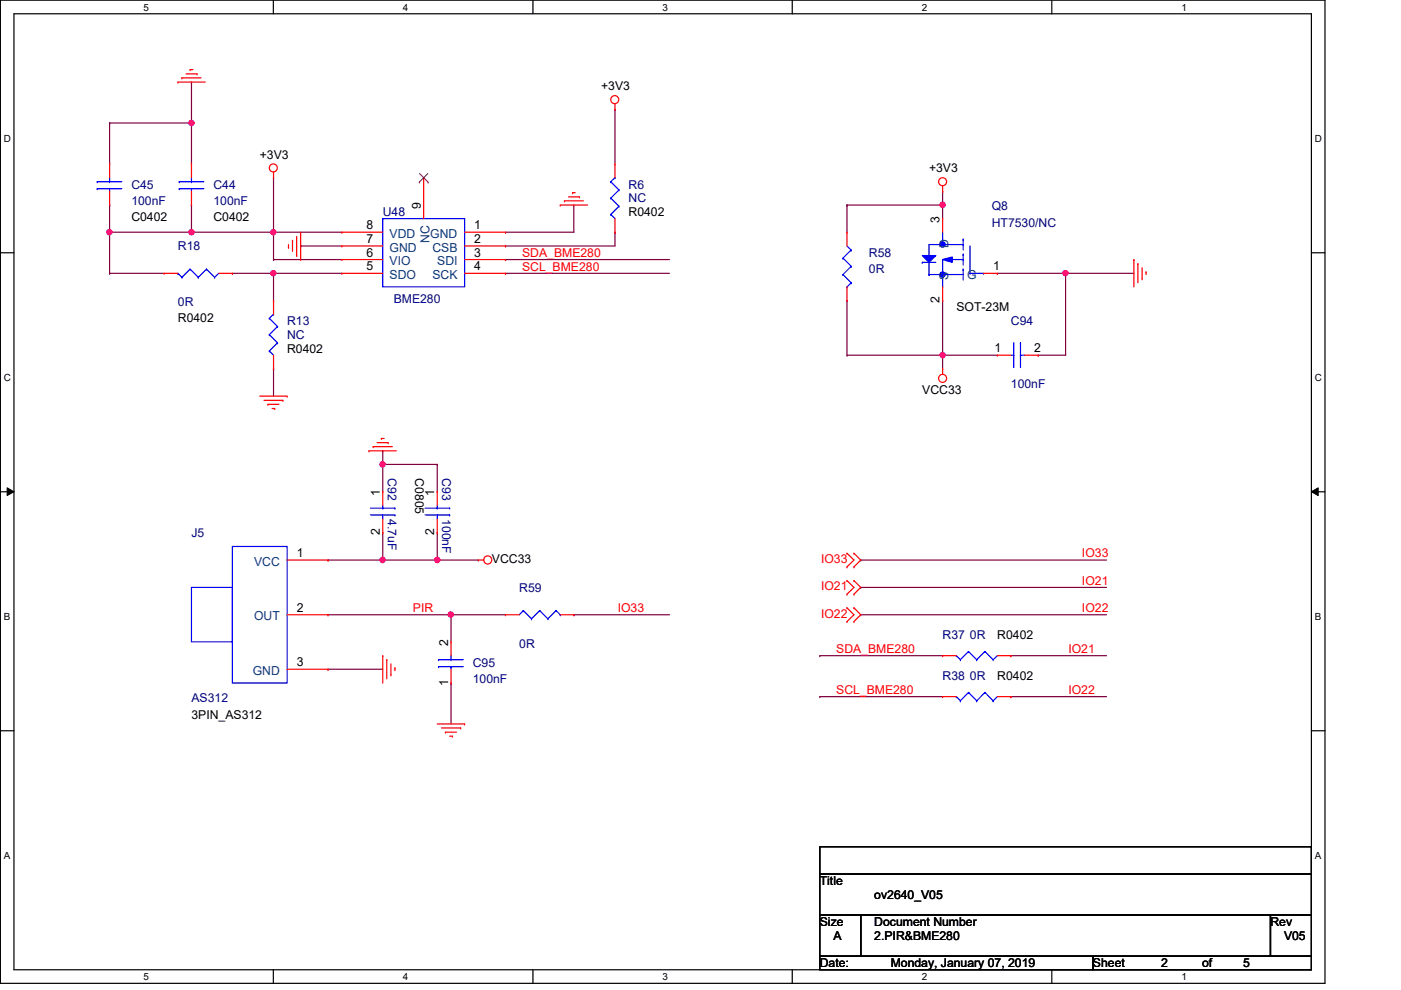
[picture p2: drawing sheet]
<svg xmlns="http://www.w3.org/2000/svg" width="297mm" height="210mm" viewBox="0 0 297 210" stroke-linecap="round" stroke-linejoin="round" font-family="sans-serif">
<path d="M.1 0h280.8v208.5h-280.8zM3 2.9h275v202.7h-275z" fill="none" stroke="#000" stroke-width=".25"/>
<g fill="#fff">
<path d="M30.4 .3h1.2v2.4h-1.2z"/>
<path d="M30.4 205.9h1.2v2.3h-1.2z"/>
</g>
<path d="M58 0v2.9M58 205.6v2.9" fill="none" stroke="#000" stroke-width=".25"/>
<g fill="#fff">
<path d="M85.4 .3h1.2v2.4h-1.2z"/>
<path d="M85.4 205.9h1.2v2.3h-1.2z"/>
</g>
<path d="M113 0v2.9M113 205.6v2.9" fill="none" stroke="#000" stroke-width=".25"/>
<g fill="#fff">
<path d="M140.5 .3h1.1v2.4h-1.1z"/>
<path d="M140.5 205.9h1.1v2.3h-1.1z"/>
</g>
<path d="M168 0v2.9M168 205.6v2.9" fill="none" stroke="#000" stroke-width=".25"/>
<g fill="#fff">
<path d="M195.4 .3h1.2v2.4h-1.2z"/>
<path d="M195.4 205.9h1.2v2.3h-1.2z"/>
</g>
<path d="M223 0v2.9M223 205.6v2.9" fill="none" stroke="#000" stroke-width=".25"/>
<g fill="#fff">
<path d="M250.5 .3h1.1v2.4h-1.1z"/>
<path d="M250.5 205.9h1.1v2.3h-1.1z"/>
<path d="M.8 28.2h1.5v2.4h-1.5z"/>
<path d="M278.8 28.2h1.4v2.4h-1.4z"/>
<path d="M.8 78.9h1.5v2.3h-1.5z"/>
<path d="M278.8 78.9h1.4v2.3h-1.4z"/>
</g>
<path d="M.1 53.6h2.9M278 53.6h2.9" fill="none" stroke="#000" stroke-width=".25"/>
<g fill="#fff">
<path d="M.8 129.6h1.4v2.3h-1.4z"/>
<path d="M278.8 129.6h1.3v2.3h-1.3z"/>
</g>
<path d="M.1 104.3h2.9M278 104.3h2.9" fill="none" stroke="#000" stroke-width=".25"/>
<path d="M1.5 103.4l1.5 .9-1.5 .8zM278 104.3l1.5-.9v1.7z" fill="#000"/>
<path d="M1.5 103.4l1.5 .9-1.5 .8zM278 104.3l1.5-.9v1.7z" fill="none" stroke="#000" stroke-width=".21"/>
<g fill="#fff">
<path d="M.8 180.3h1.4v2.3h-1.4z"/>
<path d="M278.8 180.3h1.3v2.3h-1.3z"/>
</g>
<path d="M.1 154.9h2.9M278 154.9h2.9" fill="none" stroke="#000" stroke-width=".25"/>
<g fill="none" stroke="#7f003f" stroke-width=".25">
<path d="M58 37.7h.1M58 37.7v11.5M130.4 23.2h.1M130.4 23.2v11.6M58 49.2h.1M58 49.2h14.5M107.2 52.2h.1M107.2 49.2h.1M121.7 43.5h.1M121.7 43.5v5.7h-14.5M130.4 49.2h.1M130.4 49.2v3h-23.2"/>
<path d="M173.8 139h.1M173.8 139h26.1M214.3 139h.1M214.3 139h20.3M173.8 147.7h.1M173.8 147.7h26.1M214.3 147.7h.1M214.3 147.7h20.3"/>
</g>
<circle cx="57.9" cy="49.2" r=".56" fill="#f0f"/>
<circle cx="57.9" cy="49.2" r=".56" fill="none" stroke="#f0f" stroke-width=".25"/>
<path d="M58 55h.1M58 49.2h.1M58 58h.1M58 55h14.5M58 49.2v5.8M58 58h14.5M63.8 52.2h.1M63.8 52.2h8.7" fill="none" stroke="#7f003f" stroke-width=".25"/>
<circle cx="57.9" cy="57.9" r=".56" fill="#f0f"/>
<circle cx="57.9" cy="57.9" r=".56" fill="none" stroke="#f0f" stroke-width=".25"/>
<path d="M40.6 49.2h.1M40.6 49.2h17.4M49.3 58h.1M49.3 58h8.7M58 58h.1M58 58v5.7M58 78.2h.1M58 78.2v5.8" fill="none" stroke="#7f003f" stroke-width=".25"/>
<circle cx="40.6" cy="49.2" r=".56" fill="#f0f"/>
<circle cx="40.6" cy="49.2" r=".56" fill="none" stroke="#f0f" stroke-width=".25"/>
<path d="M40.6 26.1h.1M40.6 26.1v8.7M23.2 58h.1M23.2 43.5h.1M23.2 58h11.6M23.2 43.5v5.7M40.6 43.5h.1M40.6 43.5v5.7" fill="none" stroke="#7f003f" stroke-width=".25"/>
<circle cx="40.6" cy="26.1" r=".56" fill="#f0f"/>
<circle cx="40.6" cy="26.1" r=".56" fill="none" stroke="#f0f" stroke-width=".25"/>
<path d="M40.6 17.4h.1M40.6 17.4v8.7h-17.4M23.2 26.1h.1M23.2 26.1v8.7M23.2 49.2h.1M23.2 49.2v8.8M23.2 49.2h17.4M107.2 58h.1M107.2 55h.1M107.2 58h34.7M107.2 55h34.7" fill="none" stroke="#7f003f" stroke-width=".25"/>
<circle cx="23.2" cy="49.2" r=".56" fill="#f0f"/>
<circle cx="23.2" cy="49.2" r=".56" fill="none" stroke="#f0f" stroke-width=".25"/>
<path d="M69.6 118.7h.1M81.1 112.9h.1M81.1 112.9v5.8h-11.5M92.7 118.7h.1M92.7 118.7h8.7" fill="none" stroke="#7f003f" stroke-width=".25"/>
<circle cx="92.7" cy="118.7" r=".56" fill="#f0f"/>
<circle cx="92.7" cy="118.7" r=".56" fill="none" stroke="#f0f" stroke-width=".25"/>
<path d="M81.1 98.5h.1M81.1 98.5v5.8M92.7 112.9h.1M92.7 112.9v5.8" fill="none" stroke="#7f003f" stroke-width=".25"/>
<circle cx="81.1" cy="98.5" r=".56" fill="#f0f"/>
<circle cx="81.1" cy="98.5" r=".56" fill="none" stroke="#f0f" stroke-width=".25"/>
<path d="M81.1 98.5h.1M81.1 98.5h11.6M92.7 98.5h.1M92.7 98.5v5.8M95.6 130.3h.1M95.6 130.3h11.6" fill="none" stroke="#7f003f" stroke-width=".25"/>
<circle cx="95.6" cy="130.3" r=".56" fill="#f0f"/>
<circle cx="95.6" cy="130.3" r=".56" fill="none" stroke="#f0f" stroke-width=".25"/>
<path d="M81.1 95.6h.1M81.1 95.6v2.9M81.1 118.7h.1M81.1 118.7h11.6M69.6 141.9h.1M69.6 141.9h11.5" fill="none" stroke="#7f003f" stroke-width=".25"/>
<circle cx="81.1" cy="118.7" r=".56" fill="#f0f"/>
<circle cx="81.1" cy="118.7" r=".56" fill="none" stroke="#f0f" stroke-width=".25"/>
<path d="M199.9 43.5h.1M199.9 43.5v2.9M225.9 58h.1M225.9 58h14.5" fill="none" stroke="#7f003f" stroke-width=".25"/>
<circle cx="225.9" cy="57.9" r=".56" fill="#f0f"/>
<circle cx="225.9" cy="57.9" r=".56" fill="none" stroke="#f0f" stroke-width=".25"/>
<path d="M199.9 75.3h.1M199.9 75.3v2.9" fill="none" stroke="#7f003f" stroke-width=".25"/>
<circle cx="199.8" cy="75.3" r=".56" fill="#f0f"/>
<circle cx="199.8" cy="75.3" r=".56" fill="none" stroke="#f0f" stroke-width=".25"/>
<path d="M179.6 43.5h.1M179.6 43.5v5.7M179.6 43.5h20.3" fill="none" stroke="#7f003f" stroke-width=".25"/>
<circle cx="199.8" cy="43.4" r=".56" fill="#f0f"/>
<circle cx="199.8" cy="43.4" r=".56" fill="none" stroke="#f0f" stroke-width=".25"/>
<g fill="none" stroke="#7f003f" stroke-width=".25">
<path d="M199.9 40.6h.1M199.9 40.6v2.9M211.5 58h.1M211.5 58h14.4M225.9 58h.1M225.9 58v17.3h-5.8M179.6 63.7h.1M179.6 75.3h.1M179.6 63.7v11.6M179.6 75.3h31.9M199.9 75.3h.1M199.9 63.7h.1"/>
<path d="M199.9 63.7v11.6M220.1 75.3h.1M182.5 118.7h.1M182.5 118.7h52.1M69.6 130.3h.1M69.6 130.3h26M95.6 130.3h.1M95.6 130.3v5.8M121.7 130.3h.1M121.7 130.3h20.2M182.5 124.5h.1M182.5 130.3h.1"/>
<path d="M182.5 130.3h52.1M182.5 124.5h52.1M95.6 144.8h.1M95.6 144.8v8.7"/>
</g>
<g fill="none" stroke="#f00" stroke-width=".25">
<path d="M37.7 17.4h.1M37.7 17.4h5.8M38.6 16.5h.1M38.6 16.5h4M39.5 15.7h2.3M40.3 14.8h.1M40.3 14.8h.6M41.8 15.7h.1M23.2 34.8h.1M23.2 34.8v2.9M40.6 34.8h.1M40.6 34.8v2.9"/>
<path d="M58 37.7h.1M58 36.5v1.2M130.4 23.2h.1M130.4 34.8h.1M130.4 22v1.2M130.4 34.8v2.9M199.9 39.4v1.2M23.2 43.5h.1M23.2 40.6v2.9M40.6 43.5h.1M40.6 40.6v2.9M61.2 52.5h.1"/>
<path d="M61.2 51.9v.6M62 51h.1M62 51v2.3M62.9 54.2h.1M62.9 50.1v4.1M63.8 55h.1M63.8 49.2v5.8M118.8 43.5h.1M118.8 43.5h5.8M119.7 42.6h.1M119.7 42.6h4M120.5 41.7h2.3"/>
<path d="M121.4 40.9h.1M121.4 40.9h.6M122.8 41.7h.1M130.4 49.2h.1M130.4 46.4v2.8M179.6 49.2h.1M179.6 49.2v3M199.9 40.6h.1M240.4 55h.1M240.4 55v5.8M241.3 55.9h.1M241.3 55.9v4"/>
<path d="M242.1 59.1h.1M242.1 56.8v2.3M243 57.7h.1M243 57.7v.5M58 78.2h.1M58 63.7h.1M58 63.7v2.9M58 75.3v2.9M179.6 63.7h.1M179.6 60.8v2.9M199.9 78.2h.1M199.9 78.2v1.2"/>
<path d="M55.1 84h5.8M56 84.9h4M56.8 85.7h.1M56.8 85.7h2.3M57.7 86.6h.5M58.2 86.6h.1M60 84.9h.1M60.9 84h.1M78.2 95.6h.1M78.2 95.6h5.8M79.1 94.7h.1M79.1 94.7h4.1"/>
<path d="M80 93.9h2.3M80.9 93h.1M80.9 93h.5M82.3 93.9h.1M81.1 104.3h.1M81.1 112.9h.1M81.1 104.3v2.8M81.1 110.1v2.8M101.4 118.7h.1M101.4 118.7h1.2M179.6 117.3h.1M179.6 117.3l1.5 1.4-1.5 1.5"/>
<path d="M181.1 117.3h.1M181.1 117.3l1.4 1.4-1.4 1.5M81.1 139h.1M81.1 139v5.8M82 139.9h.1M82 139.9v4M95.6 136.1h.1M95.6 136.1v2.9M179.6 120.2h.1M179.6 123.1h.1M179.6 126h.1M179.6 128.9h.1"/>
<path d="M179.6 131.8h.1M179.6 123.1l1.5 1.4-1.5 1.5M179.6 128.9l1.5 1.4-1.5 1.5M181.1 120.2h.1M181.1 126h.1M181.1 123.1h.1M181.1 131.8h.1M181.1 128.9h.1M181.1 123.1l1.4 1.4-1.4 1.5M181.1 128.9l1.4 1.4-1.4 1.5M82.9 143.1h.1M82.9 140.8v2.3"/>
<path d="M83.7 141.6h.1M83.7 141.6v.6M92.7 153.5h5.8M93.6 154.3h4.1M94.4 155.2h.1M94.4 155.2h2.4M95.3 156.1h.6M95.6 144.8h.1M95.6 141.9v2.9M95.9 156.1h.1M97.7 154.3h.1M98.5 153.5h.1"/>
<path d="M199.9 147.7h.1M199.9 147.7h2.9M211.5 147.7h2.8M214.3 147.7h.1"/>
<circle cx="57.9" cy="35.6" r=".85"/>
<circle cx="130.3" cy="21.1" r=".85"/>
<circle cx="199.8" cy="38.5" r=".85"/>
<circle cx="199.8" cy="80.2" r=".85"/>
<circle cx="103.4" cy="118.7" r=".86"/>
</g>
<path d="M173.8 179.5h104.2v5.8h-104.2zM173.8 185.3h104.2v8.7h-104.2zM173.8 194h8.7v8.7h-8.7zM182.5 194h86.9v8.7h-86.9zM269.4 194h8.6v8.7h-8.6zM173.8 202.7h57.9v2.9h-57.9zM231.7 202.7h46.3v2.9h-46.3z" fill="none" stroke="#000" stroke-width=".25"/>
<g fill="none" stroke="#00f" stroke-width=".25">
<path d="M20.6 38.5h.1M20.6 38.5h5.2M23.2 38.5h.1M23.2 37.7v.8M38 38.5h.1M38 38.5h5.2M40.6 38.5h.1M40.6 37.7v.8M129.5 38.5h.1M129.5 38.5l1.7 1.8M130.4 37.7h.1M130.4 37.7l-.9 .8"/>
<path d="M20.6 40h.1M20.6 40h5.2M23.2 40h.1M23.2 40v.6M38 40h.1M38 40h5.2M40.6 40h.1M40.6 40v.6M129.5 45.5h.1M129.5 42h.1M129.5 45.5l.9 .9M129.5 42l1.7 1.7"/>
<path d="M131.2 43.7h.1M131.2 40.3h.1M131.2 43.7l-1.7 1.8M131.2 40.3l-1.7 1.7M178.7 54.7h.1M178.7 58.2h.1M178.7 54.7l1.8 1.8M178.7 58.2l1.8 1.7M179.6 52.2l.9 .8M180.5 53h.1M180.5 56.5h.1M180.5 59.9h.1"/>
<path d="M180.5 53l-1.8 1.7M180.5 56.5l-1.8 1.7M180.5 59.9l-.9 .9M195.5 55.6h.1M195.5 55.6h2.9M197 58.2h.1M197 54.2h.1M197 58.2h7.2M197 55.6v2.6M199.9 51.9h.1M199.9 49.2v2.7M199.9 55v5.8"/>
<path d="M201.3 55h2.9M204.2 57.1h.1M204.2 53.9h.1M204.2 50.7h.1M204.2 51.9h.1M204.2 55h.1M204.2 50.7v2.3M204.2 53.9v2.3M204.2 57.1v2.3M204.2 51.9h-7.2v2.3M205.7 58h.1M205.7 52.2v5.8"/>
<path d="M205.7 58h2.8M208.5 58h.1M57.1 74.4h.1M57.1 71h.1M57.1 67.5h.1M57.1 74.4l.9 .9M57.1 71l1.7 1.7M57.1 67.5l1.7 1.7M58 66.6h.1M58 66.6l-.9 .9M58.8 72.7h.1M58.8 69.2h.1"/>
<path d="M58.8 72.7l-1.7 1.7M58.8 69.2l-1.7 1.8M179.6 60.8h.1M199.9 60.8h.1M78.5 109.2h5.2M78.5 107.7h5.2M81.1 107.7h.1M81.1 109.2h.1M81.1 107.1v.6M81.1 109.2v.9M83.7 109.2h.1M83.7 107.7h.1"/>
<path d="M93 139.9h.1M93 139.9h5.2M95.6 139.9h.1M95.6 139v.9M93 141.4h.1M93 141.4h5.2M95.6 141.4h.1M95.6 141.4v.5M202.8 147.7h.1M202.8 147.7l.8 .9M203.6 148.6h.1M205.4 146.8h.1"/>
<path d="M205.4 146.8l1.7 1.8M205.4 146.8l-1.8 1.8M207.1 148.6h.1M208.8 146.8h.1M208.8 146.8l1.8 1.8M208.8 146.8l-1.7 1.8M210.6 148.6h.1M211.5 147.7l-.9 .9"/>
</g>
<path d="M195.5 54.2h2.9l-1.4 1.4z" fill="#00f"/>
<path d="M195.5 54.2h2.9l-1.4 1.4z" fill="none" stroke="#00f" stroke-width=".25"/>
<path d="M199.9 55l2-.5v1.1z" fill="#00f"/>
<path d="M199.9 55l2-.5v1.1z" fill="none" stroke="#00f" stroke-width=".25"/>
<circle cx="199.8" cy="51.8" r=".56" fill="#00f"/>
<circle cx="199.8" cy="51.8" r=".56" fill="none" stroke="#00f" stroke-width=".25"/>
<circle cx="199.8" cy="58.2" r=".56" fill="#00f"/>
<g fill="none" stroke="#00f" stroke-width=".25">
<path d="M37.7 58h.1M37.7 58l.9 .8M38.6 58.8h.1M40.3 57.1h.1M40.3 57.1l1.7 1.7M40.3 57.1l-1.7 1.7M42 58.8h.1M43.8 57.1h.1M43.8 57.1l1.7 1.7M43.8 57.1l-1.8 1.7M45.5 58.8h.1M46.4 58l-.9 .8"/>
<path d="M81.1 46.4h17.4v14.4h-17.4zM214.3 75.3h.6M214.9 75.3h.1M214.9 72.7h.1M214.9 72.7v5.2M216.4 72.7h.1M216.4 75.3h.1M216.4 75.3h.9M216.4 72.7v5.2M49.3 115.9h11.6v28.9h-11.6zM90.1 109.2h5.2M90.1 107.7h5.2"/>
<path d="M92.7 107.7h.1M92.7 109.2h.1M92.7 107.1v.6M92.7 109.2v.9M95.3 109.2h.1M95.3 107.7h.1M40.6 124.5h8.7v11.6h-8.7zM111 129.5h.1M111 129.5l-.9 .8M111 129.5l1.7 1.7M112.7 131.2h.1M114.4 129.5h.1"/>
<path d="M114.4 129.5l-1.7 1.7M114.4 129.5l1.8 1.7M116.2 131.2h.1M117.9 129.5h.1M117.9 129.5l-1.7 1.7M117.9 129.5l.9 .8M118.8 130.3h.1M202.8 139h.1M202.8 139l.8 .9M203.6 139.9h.1M205.4 138.1h.1M205.4 138.1l1.7 1.8"/>
<path d="M205.4 138.1l-1.8 1.8M207.1 139.9h.1M208.8 138.1h.1M208.8 138.1l1.8 1.8M208.8 138.1l-1.7 1.8M210.6 139.9h.1M211.5 139l-.9 .9"/>
<circle cx="199.8" cy="58.2" r=".56"/>
</g>
<g fill="none" stroke="#f00" stroke-width=".25">
<path d="M89.8 37.7h.1M89.8 37.7v8.7M34.8 58h.1M34.8 58h2.9M46.4 58h2.9M49.3 58h.1M72.5 49.2h.1M72.5 52.2h.1M72.5 55h.1M72.5 58h.1M72.5 58h8.6M72.5 49.2h8.6"/>
<path d="M72.5 52.2h8.6M72.5 55h8.6M98.5 58h8.7M98.5 49.2h8.7M98.5 52.2h8.7M98.5 55h8.7M107.2 58h.1M107.2 55h.1M107.2 52.2h.1M107.2 49.2h.1M199.9 46.4h.1M199.9 46.4v2.8"/>
<path d="M208.5 58h3M211.5 58h.1M199.9 63.7h.1M199.9 60.8v2.9M211.5 75.3h.1M211.5 75.3h2.8M217.3 75.3h2.8M220.1 75.3h.1M60.9 118.7h8.7M69.6 118.7h.1M92.7 104.3h.1M92.7 112.9h.1"/>
<path d="M92.7 104.3v2.8M92.7 110.1v2.8M60.9 130.3h8.7M69.6 130.3h.1M107.2 130.3h.1M107.2 130.3h2.9M118.8 130.3h2.9M121.7 130.3h.1M199.9 139h.1M199.9 139h2.9M211.5 139h2.8M214.3 139h.1"/>
<path d="M60.9 141.9h8.7M69.6 141.9h.1"/>
</g>
<path d="M88.9 38.6h.1M88.9 36.8l1.9 1.8M90.7 36.8l-1.8 1.8M90.8 38.6h.1" fill="none" stroke="#7f3f00" stroke-width=".21"/>
<circle cx="57.9" cy="49.2" r=".56" fill="#f0f"/>
<circle cx="57.9" cy="49.2" r=".56" fill="none" stroke="#f0f" stroke-width=".25"/>
<circle cx="57.9" cy="57.9" r=".56" fill="#f0f"/>
<circle cx="57.9" cy="57.9" r=".56" fill="none" stroke="#f0f" stroke-width=".25"/>
<circle cx="40.6" cy="49.2" r=".56" fill="#f0f"/>
<circle cx="40.6" cy="49.2" r=".56" fill="none" stroke="#f0f" stroke-width=".25"/>
<circle cx="40.6" cy="26.1" r=".56" fill="#f0f"/>
<circle cx="40.6" cy="26.1" r=".56" fill="none" stroke="#f0f" stroke-width=".25"/>
<circle cx="23.2" cy="49.2" r=".56" fill="#f0f"/>
<circle cx="23.2" cy="49.2" r=".56" fill="none" stroke="#f0f" stroke-width=".25"/>
<circle cx="92.7" cy="118.7" r=".56" fill="#f0f"/>
<circle cx="92.7" cy="118.7" r=".56" fill="none" stroke="#f0f" stroke-width=".25"/>
<circle cx="81.1" cy="98.5" r=".56" fill="#f0f"/>
<circle cx="81.1" cy="98.5" r=".56" fill="none" stroke="#f0f" stroke-width=".25"/>
<circle cx="95.6" cy="130.3" r=".56" fill="#f0f"/>
<circle cx="95.6" cy="130.3" r=".56" fill="none" stroke="#f0f" stroke-width=".25"/>
<circle cx="81.1" cy="118.7" r=".56" fill="#f0f"/>
<circle cx="81.1" cy="118.7" r=".56" fill="none" stroke="#f0f" stroke-width=".25"/>
<circle cx="225.9" cy="57.9" r=".56" fill="#f0f"/>
<circle cx="225.9" cy="57.9" r=".56" fill="none" stroke="#f0f" stroke-width=".25"/>
<circle cx="199.8" cy="75.3" r=".56" fill="#f0f"/>
<circle cx="199.8" cy="75.3" r=".56" fill="none" stroke="#f0f" stroke-width=".25"/>
<circle cx="199.8" cy="43.4" r=".56" fill="#f0f"/>
<circle cx="199.8" cy="43.4" r=".56" fill="none" stroke="#f0f" stroke-width=".25"/>
<g font-size="2.6">
<text x="127.5" y="19.1">+3V3</text>
<text x="55.1" y="33.6">+3V3</text>
<text x="197" y="36.5">+3V3</text>
<text x="27.9" y="46.9">C0402</text>
<text x="45.3" y="46.9">C0402</text>
<text x="89.2" y="44.3" transform="rotate(-90 89.2 44.3)">9</text>
<text x="133.3" y="45.8">R0402</text>
<text x="199.2" y="47.2" transform="rotate(-90 199.2 47.2)">3</text>
<text x="77.7" y="48.6">8</text>
<text x="77.7" y="51.5">7</text>
<text x="100.5" y="51.5">2</text>
<text x="100.5" y="48.6">1</text>
<text x="77.7" y="54.4">6</text>
<text x="77.7" y="57.3">5</text>
<text x="100.5" y="57.3">4</text>
<text x="100.5" y="54.4">3</text>
<text x="210.6" y="57.3">1</text>
<text x="199.2" y="64.3" transform="rotate(-90 199.2 64.3)">2</text>
<text x="37.7" y="68.4">R0402</text>
<text x="202.8" y="66">SOT-23M</text>
<text x="60.9" y="74.8">R0402</text>
<text x="210.9" y="74.7">1</text>
<text x="219.3" y="74.7">2</text>
<text x="195.5" y="83.4">VCC33</text>
<text x="88" y="101.4" transform="rotate(90 88 101.4)">C0805</text>
<text x="80.5" y="105.1" transform="rotate(-90 80.5 105.1)">1</text>
<text x="92.1" y="105.1" transform="rotate(-90 92.1 105.1)">1</text>
<text x="80.5" y="113.5" transform="rotate(-90 80.5 113.5)">2</text>
<text x="92.1" y="113.5" transform="rotate(-90 92.1 113.5)">2</text>
<text x="62.9" y="118.1">1</text>
<text x="104.3" y="119.3">VCC33</text>
<text x="62.9" y="129.7">2</text>
<text x="95" y="137" transform="rotate(-90 95 137)">2</text>
<text x="211.5" y="135.6">R0402</text>
<text x="62.9" y="141.3">3</text>
<text x="95" y="145.4" transform="rotate(-90 95 145.4)">1</text>
<text x="211.5" y="144.2">R0402</text>
<text x="40.6" y="152.4">3PIN_AS312</text>
<text x="173.8" y="187.7">Title</text>
<text x="185.4" y="190.6">ov2640_V05</text>
<text x="173.8" y="196.3">Size</text>
<text x="185.4" y="196.3">Document Number</text>
<text x="269.4" y="196.3">Rev</text>
<text x="176.7" y="199.3">A</text>
<text x="185.4" y="199.3">2.PIR&amp;BME280</text>
<text x="272.2" y="199.3">V05</text>
<text x="173.8" y="205.1">Date:</text>
<text x="188.8" y="205.1">Monday, January 07, 2019</text>
<text x="231.7" y="205.1">Sheet</text>
<text x="246.2" y="205.1">2</text>
<text x="254.9" y="205.1">of</text>
<text x="263.6" y="205.1">5</text>
</g>
<g font-size="2.6" fill="#00007f">
<text x="27.9" y="40">C45</text>
<text x="45.3" y="40">C44</text>
<text x="133.3" y="40">R6</text>
<text x="27.9" y="43.5">100nF</text>
<text x="45.3" y="43.5">100nF</text>
<text x="81.1" y="45.8">U48</text>
<text x="133.3" y="42.9">NC</text>
<text x="210.3" y="44.6">Q8</text>
<text x="37.7" y="53">R18</text>
<text x="210.3" y="48.1">HT7530/NC</text>
<text x="184.2" y="54.5">R58</text>
<text x="184.2" y="58">0R</text>
<text x="37.7" y="64.9">0R</text>
<text x="83.5" y="64.3">BME280</text>
<text x="60.9" y="69">R13</text>
<text x="60.9" y="71.8">NC</text>
<text x="214.3" y="69">C94</text>
<text x="214.3" y="82.3">100nF</text>
<text x="82.2" y="101.4" transform="rotate(90 82.2 101.4)">C92</text>
<text x="93.8" y="101.4" transform="rotate(90 93.8 101.4)">C93</text>
<text x="40.6" y="113.8">J5</text>
<text x="82.2" y="110.1" transform="rotate(90 82.2 110.1)">4.7uF</text>
<text x="93.8" y="110.1" transform="rotate(90 93.8 110.1)">100nF</text>
<text x="110.1" y="125.4">R59</text>
<text x="110.1" y="137.3">0R</text>
<text x="199.9" y="135.6">R37 0R</text>
<text x="100.2" y="141.4">C95</text>
<text x="40.6" y="148.9">AS312</text>
<text x="100.2" y="144.8">100nF</text>
<text x="199.9" y="144.2">R38 0R</text>
</g>
<g font-size="2.6" fill="#003f7f">
<text x="82.6" y="50.4">VDD</text>
<text x="82.6" y="53.3">GND</text>
<text x="91.1" y="51.5" transform="rotate(-90 91.1 51.5)">NC</text>
<text x="91.2" y="50.4">GND</text>
<text x="91.7" y="53.3">CSB</text>
<text x="201.1" y="52.5" transform="rotate(-90 201.1 52.5)">D</text>
<text x="82.6" y="56.2">VIO</text>
<text x="82.6" y="59.1">SDO</text>
<text x="91.7" y="59.1">SCK</text>
<text x="92.7" y="56.2">SDI</text>
<text x="201.1" y="59.4" transform="rotate(-90 201.1 59.4)">S</text>
<text x="205.1" y="59.1">G</text>
<text x="53.9" y="119.9">VCC</text>
<text x="53.9" y="131.5">OUT</text>
<text x="53.6" y="143.1">GND</text>
</g>
<g font-size="2.6" fill="#f00">
<text x="110.7" y="57.4">SCL_BME280</text>
<text x="110.7" y="54.4">SDA_BME280</text>
<text x="174.1" y="119.3">IO33</text>
<text x="229.4" y="118.2">IO33</text>
<text x="174.1" y="125.1">IO21</text>
<text x="229.4" y="124">IO21</text>
<text x="87.5" y="129.8">PIR</text>
<text x="131" y="129.8">IO33</text>
<text x="174.1" y="130.9">IO22</text>
<text x="229.4" y="129.8">IO22</text>
<text x="177.3" y="138.4">SDA_BME280</text>
<text x="226.5" y="138.4">IO21</text>
<text x="177.3" y="147.1">SCL_BME280</text>
<text x="226.5" y="147.1">IO22</text>
</g>
<g font-size="2.1">
<text x="30.4" y="2.2">5</text>
<text x="85.4" y="2.2">4</text>
<text x="140.5" y="2.2">3</text>
<text x="195.4" y="2.2">2</text>
<text x="250.5" y="2.2">1</text>
<text x=".8" y="30.1">D</text>
<text x="278.8" y="30.1">D</text>
<text x=".8" y="80.8">C</text>
<text x="278.8" y="80.8">C</text>
<text x=".8" y="131.5">B</text>
<text x="278.8" y="131.5">B</text>
<text x=".8" y="182.2">A</text>
<text x="278.8" y="182.2">A</text>
<text x="30.4" y="207.8">5</text>
<text x="85.4" y="207.8">4</text>
<text x="140.5" y="207.8">3</text>
<text x="195.4" y="207.8">2</text>
<text x="250.5" y="207.8">1</text>
</g>
</svg>
